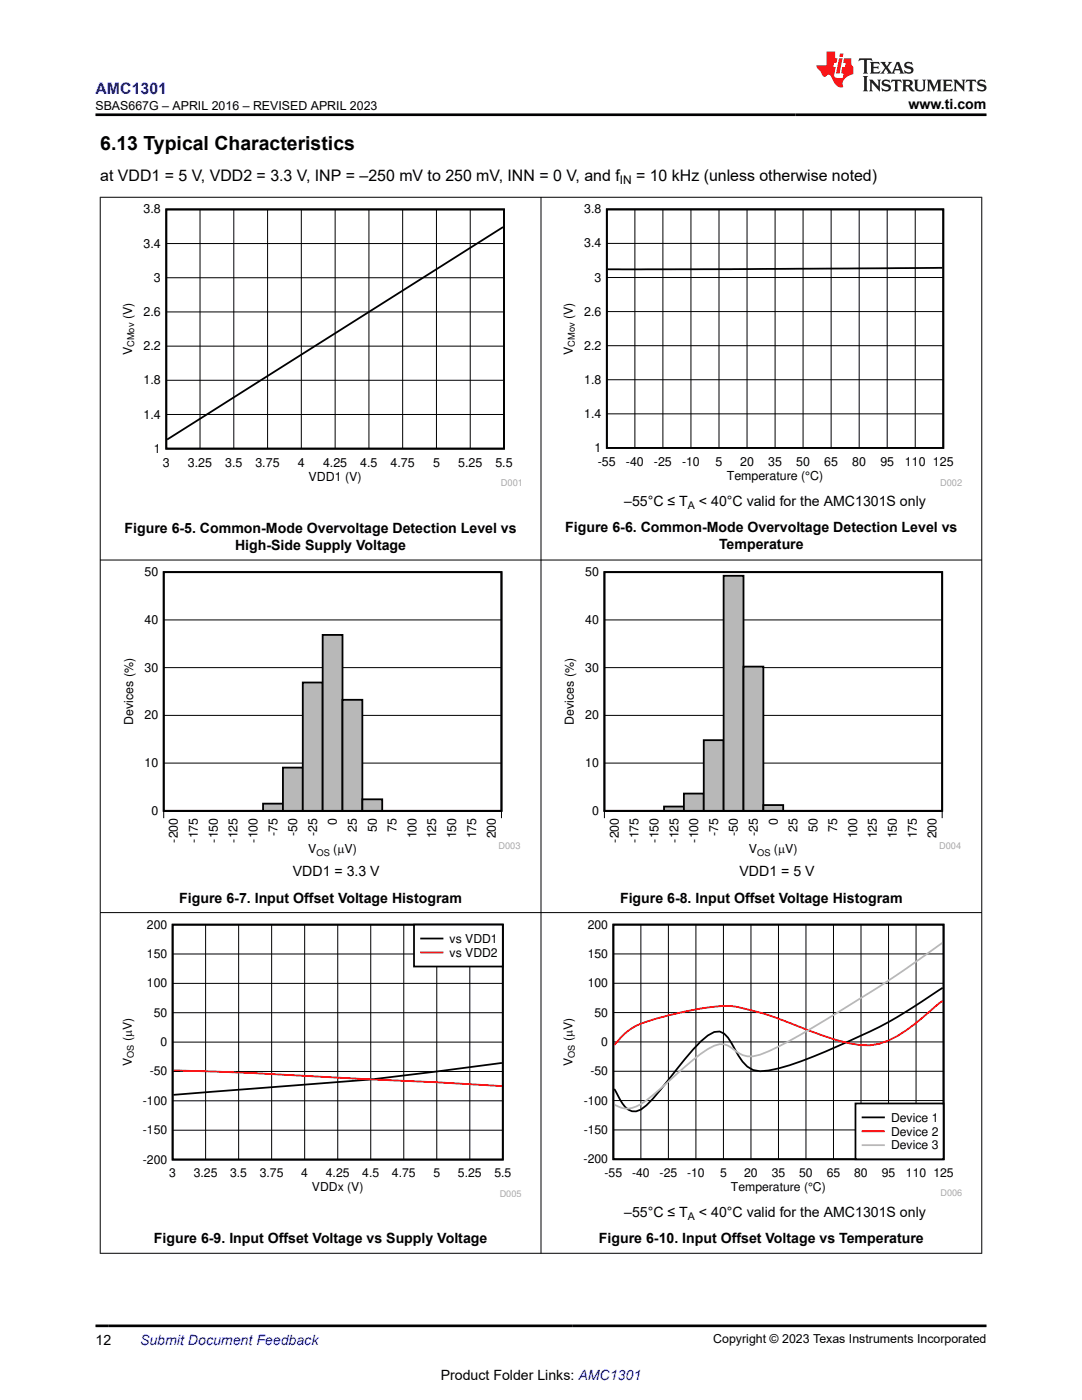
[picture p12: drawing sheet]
<svg xmlns="http://www.w3.org/2000/svg" width="216mm" height="279mm" viewBox="0 0 216 279" stroke-linecap="round" stroke-linejoin="round" font-family="sans-serif">
<path d="M33.2 41.8h67.4v47.7h-67.4zM100.4 45.3l-67.1 42.4" fill="none" stroke="#000" stroke-width=".36"/>
<g fill="none" stroke="#000" stroke-width=".2">
<path d="M33.2 55.4h67.4M33.2 48.6h67.4M39.9 41.8v47.7M46.7 41.8v47.7M53.4 41.8v47.7M60.1 41.8v47.7M66.9 41.8v47.7M73.6 41.8v47.7M80.3 41.8v47.7M87.1 41.8v47.7M93.8 41.8v47.7M33.2 75.9h67.4"/>
<path d="M33.2 69.1h67.4M33.2 62.3h67.4M33.2 82.7h67.4"/>
</g>
<path d="M111.9 40.8h80.1v56.2h-80.1z" fill-rule="evenodd" fill="#fff"/>
<path d="M121.1 41.8h67.1v47.6h-67.1zM188 53.5l-66.7 .2" fill="none" stroke="#000" stroke-width=".36"/>
<g fill="none" stroke="#000" stroke-width=".2">
<path d="M121.1 55.4h67.1M121.1 48.6h67.1M126.7 41.8v47.6M132.3 41.8v47.6M137.9 41.8v47.6M143.5 41.8v47.6M149.1 41.8v47.6M154.7 41.8v47.6M160.2 41.8v47.6M165.8 41.8v47.6M171.4 41.8v47.6M177 41.8v47.6"/>
<path d="M182.6 41.8v47.6M121.1 75.8h67.1M121.1 69h67.1M121.1 62.2h67.1M121.1 82.6h67.1"/>
</g>
<path d="M24.2 113.2h79.6v57.7h-79.6z" fill-rule="evenodd" fill="#fff"/>
<path d="M32.7 114.2h67.4v47.6h-67.4zM32.7 161.8h3.9zM36.6 161.8h4zM40.6 161.8h4zM44.6 161.8h3.9zM48.5 161.8h4z" fill="none" stroke="#000" stroke-width=".36"/>
<path d="M32.7 114.2h67.4M32.7 133.2h67.4M32.7 123.7h67.4M32.7 152.3h67.4M32.7 142.8h67.4M32.7 163.3v-1.5h67.4v1.5" fill="none" stroke="#000" stroke-width=".2"/>
<path d="M32.7 161.8h19.8" fill="none" stroke="#b8b8b8" stroke-width=".2"/>
<path d="M52.5 160.4h4v1.4h-4z" fill-rule="evenodd" fill="#b8b8b8"/>
<path d="M52.5 160.4h4v1.4h-4z" fill="none" stroke="#000" stroke-width=".36"/>
<path d="M56.5 153.2h3.9v8.6h-3.9z" fill-rule="evenodd" fill="#b8b8b8"/>
<path d="M56.5 153.2h3.9v8.6h-3.9z" fill="none" stroke="#000" stroke-width=".36"/>
<path d="M60.4 136.2h4v25.6h-4z" fill-rule="evenodd" fill="#b8b8b8"/>
<path d="M60.4 136.2h4v25.6h-4z" fill="none" stroke="#000" stroke-width=".36"/>
<path d="M64.4 126.7h3.9v35.1h-3.9z" fill-rule="evenodd" fill="#b8b8b8"/>
<path d="M64.4 126.7h3.9v35.1h-3.9z" fill="none" stroke="#000" stroke-width=".36"/>
<path d="M68.3 139.7h4v22.1h-4z" fill-rule="evenodd" fill="#b8b8b8"/>
<path d="M68.3 139.7h4v22.1h-4z" fill="none" stroke="#000" stroke-width=".36"/>
<path d="M72.3 159.5h4v2.3h-4z" fill-rule="evenodd" fill="#b8b8b8"/>
<path d="M32.7 114.2h67.4v47.6h-67.4zM72.3 159.5h4v2.3h-4zM76.3 161.8h3.9zM80.2 161.8h4zM84.2 161.8h4zM88.2 161.8h3.9zM92.1 161.8h4zM96.1 161.8h4z" fill="none" stroke="#000" stroke-width=".36"/>
<path d="M76.3 161.8h23.8" fill="none" stroke="#b8b8b8" stroke-width=".2"/>
<path d="M112.1 113.2h79.7v57.7h-79.7z" fill-rule="evenodd" fill="#fff"/>
<path d="M120.6 114.2h67.4v47.6h-67.4zM120.6 161.8h4zM124.6 161.8h3.9zM128.5 161.8h4z" fill="none" stroke="#000" stroke-width=".36"/>
<path d="M120.6 114.2h67.4M120.6 133.2h67.4M120.6 123.7h67.4M120.6 152.3h67.4M120.6 142.8h67.4M120.6 163.3v-1.5h67.4v1.5" fill="none" stroke="#000" stroke-width=".2"/>
<path d="M120.6 161.8h11.9" fill="none" stroke="#b8b8b8" stroke-width=".2"/>
<path d="M132.5 161h4v.8h-4z" fill-rule="evenodd" fill="#b8b8b8"/>
<path d="M132.5 161h4v.8h-4z" fill="none" stroke="#000" stroke-width=".36"/>
<path d="M136.5 158.4h3.9v3.4h-3.9z" fill-rule="evenodd" fill="#b8b8b8"/>
<path d="M136.5 158.4h3.9v3.4h-3.9z" fill="none" stroke="#000" stroke-width=".36"/>
<path d="M140.4 147.7h4v14.1h-4z" fill-rule="evenodd" fill="#b8b8b8"/>
<path d="M140.4 147.7h4v14.1h-4z" fill="none" stroke="#000" stroke-width=".36"/>
<path d="M144.4 114.9h4v46.9h-4z" fill-rule="evenodd" fill="#b8b8b8"/>
<path d="M144.4 114.9h4v46.9h-4z" fill="none" stroke="#000" stroke-width=".36"/>
<path d="M148.4 133h3.9v28.8h-3.9z" fill-rule="evenodd" fill="#b8b8b8"/>
<path d="M148.4 133h3.9v28.8h-3.9z" fill="none" stroke="#000" stroke-width=".36"/>
<path d="M152.3 160.7h4v1.1h-4z" fill-rule="evenodd" fill="#b8b8b8"/>
<path d="M120.6 114.2h67.4v47.6h-67.4zM152.3 160.7h4v1.1h-4zM156.3 161.8h3.9zM160.2 161.8h4zM164.2 161.8h4zM168.2 161.8h3.9zM172.1 161.8h4zM176.1 161.8h4zM180.1 161.8h3.9zM184 161.8h4z" fill="none" stroke="#000" stroke-width=".36"/>
<path d="M156.3 161.8h31.7" fill="none" stroke="#b8b8b8" stroke-width=".2"/>
<path d="M24 183.6h80v55.3h-80z" fill-rule="evenodd" fill="#fff"/>
<path d="M34.4 184.5h65.9v46.9h-65.9zM100.2 212.1l-26.2 3.3-39.4 3.1" fill="none" stroke="#000" stroke-width=".35"/>
<g fill="none" stroke="#000" stroke-width=".2">
<path d="M34.4 196.3h65.9M34.4 190.4h65.9M41 184.5v46.9M47.6 184.5v46.9M54.2 184.5v46.9M60.8 184.5v46.9M67.4 184.5v46.9M74 184.5v46.9M80.6 184.5v46.9M87.2 184.5v46.9M93.7 184.5v46.9M34.4 219.7h65.9"/>
<path d="M34.4 213.8h65.9M34.4 208h65.9M34.4 202.1h65.9M34.4 225.6h65.9"/>
</g>
<path d="M34.6 213.6l15.7 .5 49.9 2.7" fill="none" stroke="#f00" stroke-width=".35"/>
<path d="M82.6 184.5h17.7v8.4h-17.7z" fill-rule="evenodd" fill="#fff"/>
<path d="M82.6 184.5h17.7v8.4h-17.7zM84 187.3h4.3" fill="none" stroke="#000" stroke-width=".35"/>
<path d="M84 190.1h4.3" fill="none" stroke="#f00" stroke-width=".35"/>
<path d="M111.9 183.6h80.1v55.2h-80.1z" fill-rule="evenodd" fill="#fff"/>
<path d="M122.4 184.5h65.9v46.9h-65.9zM188.1 197.1l-.7 .5a97.9 97.9 0 0 1-20.2 11.2l-2.4 1a58.8 58.8 0 0 1-11.4 3.8 4.6 4.6 0 0 1-5.2-1.7l-.9-1.2a17.4 17.4 0 0 0-2.8-4.4l-.9-.4-1.1 .1a17.9 17.9 0 0 0-5.9 5.4l-3.3 4.2a27.6 27.6 0 0 1-5.4 5.8 2.53 2.53 0 0 1-3.7-1.1l-1.6-3" fill="none" stroke="#000" stroke-width=".35"/>
<g fill="none" stroke="#000" stroke-width=".2">
<path d="M122.4 196.2h65.9M122.4 190.4h65.9M127.9 184.5v46.9M133.4 184.5v46.9M138.9 184.5v46.9M144.4 184.5v46.9M149.8 184.5v46.9M155.3 184.5v46.9M160.8 184.5v46.9M166.3 184.5v46.9M171.8 184.5v46.9M177.3 184.5v46.9"/>
<path d="M182.8 184.5v46.9M122.4 219.6h65.9M122.4 213.8h65.9M122.4 207.9h65.9M122.4 202.1h65.9M122.4 225.5h65.9"/>
</g>
<path d="M188.1 199.7l-2.9 2.4a27 27 0 0 1-9.7 6.2 15.3 15.3 0 0 1-8.3-.7l-7.3-2.5a54.1 54.1 0 0 0-14.6-4.3 61.2 61.2 0 0 0-18.4 3.9 14.7 14.7 0 0 0-4.3 3.9" fill="none" stroke="#f00" stroke-width=".35"/>
<path d="M188.1 188.1a280.9 280.9 0 0 1-32.7 20.8l-2 .9a6.3 6.3 0 0 1-5.2 .8l-.9-.5a9.2 9.2 0 0 0-2.8-1.7h-.9a12.9 12.9 0 0 0-5.4 3.2l-6.4 5.7a16.5 16.5 0 0 1-5.7 3.8 5.4 5.4 0 0 1-3.5-.6" fill="none" stroke="#b8b8b8" stroke-width=".35"/>
<path d="M170.7 220.2h17.6v11.2h-17.6z" fill-rule="evenodd" fill="#fff"/>
<path d="M170.7 220.2h17.6v11.2h-17.6zM172.1 223h4.3" fill="none" stroke="#000" stroke-width=".35"/>
<path d="M172.1 225.8h4.3" fill="none" stroke="#f00" stroke-width=".35"/>
<path d="M172.1 228.5h4.3" fill="none" stroke="#b8b8b8" stroke-width=".35"/>
<path d="M19.9 39.4h176.1M20 39.3v210.9M107.9 39.3v210.9M195.9 39.3v210.9M19.9 111.8h176.1M19.9 182.1h176.1M19.9 250.1h176.1" fill="none" stroke="#000" stroke-width=".2"/>
<path d="M171.5 11.6l-.2 .6 .5-.2h.6v.1v2.2l-.2 .4h1l-.2-.4v-2.2v-.1h.5l.5 .2-.1-.6zM173.6 12.4l.2 .3v1.6l-.2 .4h1.9l.1-.6a1.08 1.08 0 0 1-1.3 .2v-.7h.6l.4 .2v-.7l-.4 .2h-.6v-.5l.2-.2a1 1 0 0 1 1 .3l-.1-.5zM175.7 12.4l.9 1.1-1 1.2h.9l-.2-.2 .5-.8 .4 .8-.2 .2h1.6l-.2-.2 .2-.5h.9l.1 .5-.1 .2h.9l-.2-.4-.8-1.9h-.5l-.9 2.1-.9-1.1 .9-1h-.8l.2 .2-.4 .6-.4-.6 .2-.2zM179 12.8l.4 1h-.7zM180.7 12.5a.65 .65 0 0 0-.2 .7 .65 .65 0 0 0 .6 .5l.6 .1 .1 .3a.79 .79 0 0 1-.7 .4 .79 .79 0 0 1-.7-.5l.1 .7 .2-.1a.93 .93 0 0 0 1.1 0 .93 .93 0 0 0 .4-.9 1.46 1.46 0 0 0-1.2-.6l-.1-.3a1.09 1.09 0 0 1 1.2 .2l-.2-.6-.1 .1-.5-.2zM172.2 15.2l.2 .4v2.2l-.2 .4h1l-.2-.4v-2.2l.2-.4zM173.4 15.9l.2 .4v1.5l-.2 .4h.8l-.3-.4 .1-1.3 1.6 1.8v-2l.2-.4h-.7l.1 .2 .1 1.1-1.2-1.3zM176.2 16a.65 .65 0 0 0-.2 .8 .65 .65 0 0 0 .6 .4l.6 .2 .1 .2a.79 .79 0 0 1-.7 .4 .79 .79 0 0 1-.7-.5l.1 .7 .2-.1a.93 .93 0 0 0 1.1 .1 .93 .93 0 0 0 .4-1 1.46 1.46 0 0 0-1.2-.5l-.1-.4a1.09 1.09 0 0 1 1.2 .2l-.1-.6-.2 .1-.5-.1zM177.9 15.9l-.1 .6a.63 .63 0 0 1 .8-.3v1.6l-.3 .4h1l-.2-.4v-1.6a.66 .66 0 0 1 .8 .3l-.1-.6zM180 15.9l.2 .4v1.5l-.2 .4h1l-.2-.2-.1-.7h.5l.1 .2a.79 .79 0 0 0 1.2 .6l-1-.9a.61 .61 0 0 0 .6-.6 .61 .61 0 0 0-.5-.7zM180.8 16.2h.1a.47 .47 0 0 1 .5 .1 .47 .47 0 0 1 .1 .5l-.1 .1-.7 .1zM182.3 15.9l.2 .2a2.27 2.27 0 0 0 .4 2 1.04 1.04 0 0 0 1.7-.7v-1.3l.2-.2h-.8l.2 .4v1.1a.6 .6 0 0 1-.6 .6 .6 .6 0 0 1-.6-.6v-1.1l.3-.4zM184.9 15.9l.2 .4v1.5l-.2 .4h.8l-.3-.4v-1.4l.9 1.9 .9-1.9v1.4l-.3 .4h1l-.2-.4v-1.5l.2-.4h-.8l-.7 1.5-.6-1.5zM188.1 15.9l.2 .4v1.5l-.2 .4h1.9l.1-.6a1.09 1.09 0 0 1-1.3 .2v-.7h.6l.4 .2v-.6l-.4 .2h-.6v-.6l.2-.1a1.01 1.01 0 0 1 1 .3l-.1-.6zM190.2 15.9l.3 .4v1.5l-.3 .4h.8l-.2-.4v-1.3l1.6 1.8v-2l.2-.4h-.7l.2 .2v1.1l-1.2-1.3zM192.8 15.9l-.1 .6a.63 .63 0 0 1 .8-.3v1.6l-.3 .4h1l-.2-.4v-1.6a.66 .66 0 0 1 .8 .3l-.1-.6zM195.2 16a.65 .65 0 0 0-.2 .8 .65 .65 0 0 0 .6 .4l.6 .2 .2 .2a.79 .79 0 0 1-.7 .4 .79 .79 0 0 1-.7-.5l.1 .7 .2-.1a.93 .93 0 0 0 1 .1 .93 .93 0 0 0 .5-1 1.46 1.46 0 0 0-1.3-.5v-.4a1.09 1.09 0 0 1 1.2 .2l-.2-.6-.2 .1-.5-.1z" fill="#231f20"/>
<path d="M164.9 10.3v2.7h-2l.1 .4 .8 1a.95 .95 0 0 0 1 .9 .59 .59 0 0 1 .5-.4 .59 .59 0 0 1 .5 .3l.4 .8a1.59 1.59 0 0 0 2.1 1.4 1.61 1.61 0 0 1 1-2.3l1-.3-.1-1.5a1.59 1.59 0 0 1-.3-1.7h-1.5l-.2 .9h.6l-.2 .9h-.5l-.2 .9v.3l.4 .1-.1 .9h-.7a.73 .73 0 0 1-1-.7l.3-1.5h-.5l.1-.9h.5l.2-.9h-.5v-1.3zM167.4 11.6l-.6 3.1h.7l.6-3.1zM167.6 10.7l-.1 .6h.7l.1-.6z" fill="#ed1c24"/>
<path d="M19 22.9h177.8M19 264.6h177.8" fill="none" stroke="#000" stroke-width=".53"/>
<text font-size="3.9" x="20" y="29.9">6.13 Typical Characteristics</text>
<text font-size="3.2" fill="#00f" x="19" y="18.7">AMC1301</text>
<g font-size="3.2">
<text x="20" y="36.1">at VDD1 = 5 V, VDD2 = 3.3 V, INP = –250 mV to 250 mV, INN = 0 V, and f</text>
<text x="126.9" y="36.1">= 10 kHz (unless otherwise noted)</text>
</g>
<g font-size="2.8">
<text x="181.3" y="21.8">www.ti.com</text>
<text x="124.6" y="101">–55°C ≤ T</text>
<text x="139.5" y="101">&lt; 40°C valid for the AMC1301S only</text>
<text x="24.8" y="106.4">Figure 6-5. Common-Mode Overvoltage Detection Level vs</text>
<text x="112.8" y="106.2">Figure 6-6. Common-Mode Overvoltage Detection Level vs</text>
<text x="46.9" y="109.8">High-Side Supply Voltage</text>
<text x="143.5" y="109.6">Temperature</text>
<text x="58.4" y="174.9">VDD1 = 3.3 V</text>
<text x="147.6" y="174.9">VDD1 = 5 V</text>
<text x="35.8" y="180.1">Figure 6-7. Input Offset Voltage Histogram</text>
<text x="123.7" y="180.1">Figure 6-8. Input Offset Voltage Histogram</text>
<text x="124.6" y="242.8">–55°C ≤ T</text>
<text x="139.5" y="242.8">&lt; 40°C valid for the AMC1301S only</text>
<text x="30.7" y="248.1">Figure 6-9. Input Offset Voltage vs Supply Voltage</text>
<text x="119.5" y="248.1">Figure 6-10. Input Offset Voltage vs Temperature</text>
<text x="19" y="268.4">12</text>
<text x="87.9" y="275.3">Product Folder Links: AMC1301</text>
</g>
<text font-size="2.8" fill="#00f" x="27.9" y="268.4">Submit Document Feedback</text>
<g font-size="2.5">
<text x="19" y="21.9">SBAS667G – APRIL 2016 – REVISED APRIL 2023</text>
<text x="28.6" y="42.6">3.8</text>
<text x="116.6" y="42.6">3.8</text>
<text x="28.6" y="49.4">3.4</text>
<text x="116.6" y="49.4">3.4</text>
<text x="30.7" y="56.2">3</text>
<text x="118.6" y="56.2">3</text>
<text x="26.4" y="63.7" transform="rotate(-90 26.4 63.7)">(V)</text>
<text x="28.6" y="63.1">2.6</text>
<text x="114.3" y="63.6" transform="rotate(-90 114.3 63.6)">(V)</text>
<text x="116.6" y="63">2.6</text>
<text x="26.4" y="70.9" transform="rotate(-90 26.4 70.9)">V</text>
<text x="28.6" y="69.9">2.2</text>
<text x="114.3" y="70.8" transform="rotate(-90 114.3 70.8)">V</text>
<text x="116.6" y="69.8">2.2</text>
<text x="28.6" y="76.7">1.8</text>
<text x="116.6" y="76.6">1.8</text>
<text x="28.6" y="83.5">1.4</text>
<text x="116.6" y="83.4">1.4</text>
<text x="30.7" y="90.4">1</text>
<text x="32.5" y="93.2">3</text>
<text x="37.5" y="93.2">3.25</text>
<text x="44.9" y="93.2">3.5</text>
<text x="51" y="93.2">3.75</text>
<text x="59.4" y="93.2">4</text>
<text x="64.5" y="93.2">4.25</text>
<text x="71.9" y="93.2">4.5</text>
<text x="77.9" y="93.2">4.75</text>
<text x="86.4" y="93.2">5</text>
<text x="91.4" y="93.2">5.25</text>
<text x="98.8" y="93.2">5.5</text>
<text x="118.6" y="90.2">1</text>
<text x="119.3" y="93">-55</text>
<text x="124.9" y="93">-40</text>
<text x="130.5" y="93">-25</text>
<text x="136.1" y="93">-10</text>
<text x="142.8" y="93">5</text>
<text x="145" y="95.8">Temperature (°C)</text>
<text x="147.7" y="93">20</text>
<text x="153.3" y="93">35</text>
<text x="158.9" y="93">50</text>
<text x="164.5" y="93">65</text>
<text x="170.1" y="93">80</text>
<text x="175.7" y="93">95</text>
<text x="180.6" y="93">110 125</text>
<text x="61.6" y="96">VDD1 (V)</text>
<text x="28.8" y="115">50</text>
<text x="116.8" y="115">50</text>
<text x="28.8" y="124.5">40</text>
<text x="116.8" y="124.5">40</text>
<text x="28.8" y="134">30</text>
<text x="116.8" y="134">30</text>
<text x="28.8" y="143.6">20</text>
<text x="116.8" y="143.6">20</text>
<text x="26.5" y="144.7" transform="rotate(-90 26.5 144.7)">Devices (%)</text>
<text x="114.5" y="144.7" transform="rotate(-90 114.5 144.7)">Devices (%)</text>
<text x="28.8" y="153.1">10</text>
<text x="116.8" y="153.1">10</text>
<text x="30.2" y="162.6">0</text>
<text x="55.3" y="166.8" transform="rotate(-90 55.3 166.8)">-75</text>
<text x="59.3" y="166.8" transform="rotate(-90 59.3 166.8)">-50</text>
<text x="63.3" y="166.8" transform="rotate(-90 63.3 166.8)">-25</text>
<text x="67.2" y="164.6" transform="rotate(-90 67.2 164.6)">0</text>
<text x="71.2" y="166" transform="rotate(-90 71.2 166)">25</text>
<text x="75.2" y="166" transform="rotate(-90 75.2 166)">50</text>
<text x="79.1" y="166" transform="rotate(-90 79.1 166)">75</text>
<text x="83.1" y="167.3" transform="rotate(-90 83.1 167.3)">100</text>
<text x="87.1" y="167.3" transform="rotate(-90 87.1 167.3)">125</text>
<text x="91" y="167.3" transform="rotate(-90 91 167.3)">150</text>
<text x="95" y="167.3" transform="rotate(-90 95 167.3)">175</text>
<text x="98.9" y="167.3" transform="rotate(-90 98.9 167.3)">200</text>
<text x="118.1" y="162.6">0</text>
<text x="143.3" y="166.8" transform="rotate(-90 143.3 166.8)">-75</text>
<text x="147.2" y="166.8" transform="rotate(-90 147.2 166.8)">-50</text>
<text x="151.2" y="166.8" transform="rotate(-90 151.2 166.8)">-25</text>
<text x="155.2" y="164.6" transform="rotate(-90 155.2 164.6)">0</text>
<text x="159.1" y="166" transform="rotate(-90 159.1 166)">25</text>
<text x="163.1" y="166" transform="rotate(-90 163.1 166)">50</text>
<text x="167.1" y="166" transform="rotate(-90 167.1 166)">75</text>
<text x="171" y="167.3" transform="rotate(-90 171 167.3)">100</text>
<text x="175" y="167.3" transform="rotate(-90 175 167.3)">125</text>
<text x="179" y="167.3" transform="rotate(-90 179 167.3)">150</text>
<text x="182.9" y="167.3" transform="rotate(-90 182.9 167.3)">175</text>
<text x="186.9" y="167.3" transform="rotate(-90 186.9 167.3)">200</text>
<text x="35.5" y="168.2" transform="rotate(-90 35.5 168.2)">-200</text>
<text x="39.5" y="168.2" transform="rotate(-90 39.5 168.2)">-175</text>
<text x="43.4" y="168.2" transform="rotate(-90 43.4 168.2)">-150</text>
<text x="47.4" y="168.2" transform="rotate(-90 47.4 168.2)">-125</text>
<text x="51.4" y="168.2" transform="rotate(-90 51.4 168.2)">-100</text>
<text x="61.5" y="170.3">V</text>
<text x="66.5" y="170.3">(PV)</text>
<text x="123.5" y="168.2" transform="rotate(-90 123.5 168.2)">-200</text>
<text x="127.4" y="168.2" transform="rotate(-90 127.4 168.2)">-175</text>
<text x="131.4" y="168.2" transform="rotate(-90 131.4 168.2)">-150</text>
<text x="135.4" y="168.2" transform="rotate(-90 135.4 168.2)">-125</text>
<text x="139.3" y="168.2" transform="rotate(-90 139.3 168.2)">-100</text>
<text x="149.4" y="170.3">V</text>
<text x="154.4" y="170.3">(PV)</text>
<text x="142.3" y="268.1">Copyright © 2023 Texas Instruments Incorporated</text>
</g>
<g font-size="2.4">
<text x="123.7" y="36.7">IN</text>
<text x="29.3" y="185.3">200</text>
<text x="117.3" y="185.3">200</text>
<text x="29.3" y="191.2">150</text>
<text x="89.7" y="188.2">vs VDD1</text>
<text x="89.7" y="190.9">vs VDD2</text>
<text x="117.3" y="191.2">150</text>
<text x="29.3" y="197.1">100</text>
<text x="117.3" y="197">100</text>
<text x="30.7" y="202.9">50</text>
<text x="118.6" y="202.9">50</text>
<text x="26.3" y="207.8" transform="rotate(-90 26.3 207.8)">(PV)</text>
<text x="32" y="208.8">0</text>
<text x="114.3" y="207.8" transform="rotate(-90 114.3 207.8)">(PV)</text>
<text x="120" y="208.7">0</text>
<text x="26.3" y="212.8" transform="rotate(-90 26.3 212.8)">V</text>
<text x="29.9" y="214.6">-50</text>
<text x="114.3" y="212.7" transform="rotate(-90 114.3 212.7)">V</text>
<text x="117.8" y="214.6">-50</text>
<text x="28.5" y="220.5">-100</text>
<text x="116.5" y="220.4">-100</text>
<text x="28.5" y="226.4">-150</text>
<text x="116.5" y="226.3">-150</text>
<text x="177.8" y="223.9">Device 1</text>
<text x="177.8" y="226.6">Device 2</text>
<text x="28.5" y="232.2">-200</text>
<text x="116.5" y="232.2">-200</text>
<text x="177.8" y="229.4">Device 3</text>
<text x="33.8" y="235">3</text>
<text x="38.7" y="235">3.25</text>
<text x="45.9" y="235">3.5</text>
<text x="51.8" y="235">3.75</text>
<text x="60.1" y="235">4</text>
<text x="62.2" y="237.8">VDDx (V)</text>
<text x="65" y="235">4.25</text>
<text x="72.3" y="235">4.5</text>
<text x="78.2" y="235">4.75</text>
<text x="86.5" y="235">5</text>
<text x="91.4" y="235">5.25</text>
<text x="98.6" y="235">5.5</text>
<text x="120.6" y="234.9">-55</text>
<text x="126.1" y="234.9">-40</text>
<text x="131.6" y="234.9">-25</text>
<text x="137.1" y="234.9">-10</text>
<text x="143.7" y="234.9">5</text>
<text x="145.9" y="237.7">Temperature (°C)</text>
<text x="148.5" y="234.9">20</text>
<text x="154" y="234.9">35</text>
<text x="159.5" y="234.9">50</text>
<text x="165" y="234.9">65</text>
<text x="170.4" y="234.9">80</text>
<text x="175.9" y="234.9">95</text>
<text x="180.8" y="234.9">110 125</text>
</g>
<g font-size="2.1">
<text x="137.3" y="101.6">A</text>
<text x="137.3" y="243.4">A</text>
</g>
<g font-size="1.9">
<text x="26.8" y="69.2" transform="rotate(-90 26.8 69.2)">CMov</text>
<text x="114.7" y="69.2" transform="rotate(-90 114.7 69.2)">CMov</text>
</g>
<g font-size="1.9" fill="#a8a8a8">
<text x="99.9" y="97.1">D001</text>
<text x="187.6" y="96.9">D002</text>
</g>
<g font-size="1.8">
<text x="63.2" y="170.7">OS</text>
<text x="151.1" y="170.7">OS</text>
<text x="26.7" y="211.1" transform="rotate(-90 26.7 211.1)">OS</text>
<text x="114.7" y="211.1" transform="rotate(-90 114.7 211.1)">OS</text>
</g>
<g font-size="1.8" fill="#a8a8a8">
<text x="99.4" y="169.4">D003</text>
<text x="187.4" y="169.4">D004</text>
<text x="99.7" y="238.8">D005</text>
<text x="187.7" y="238.8">D006</text>
</g>
</svg>
